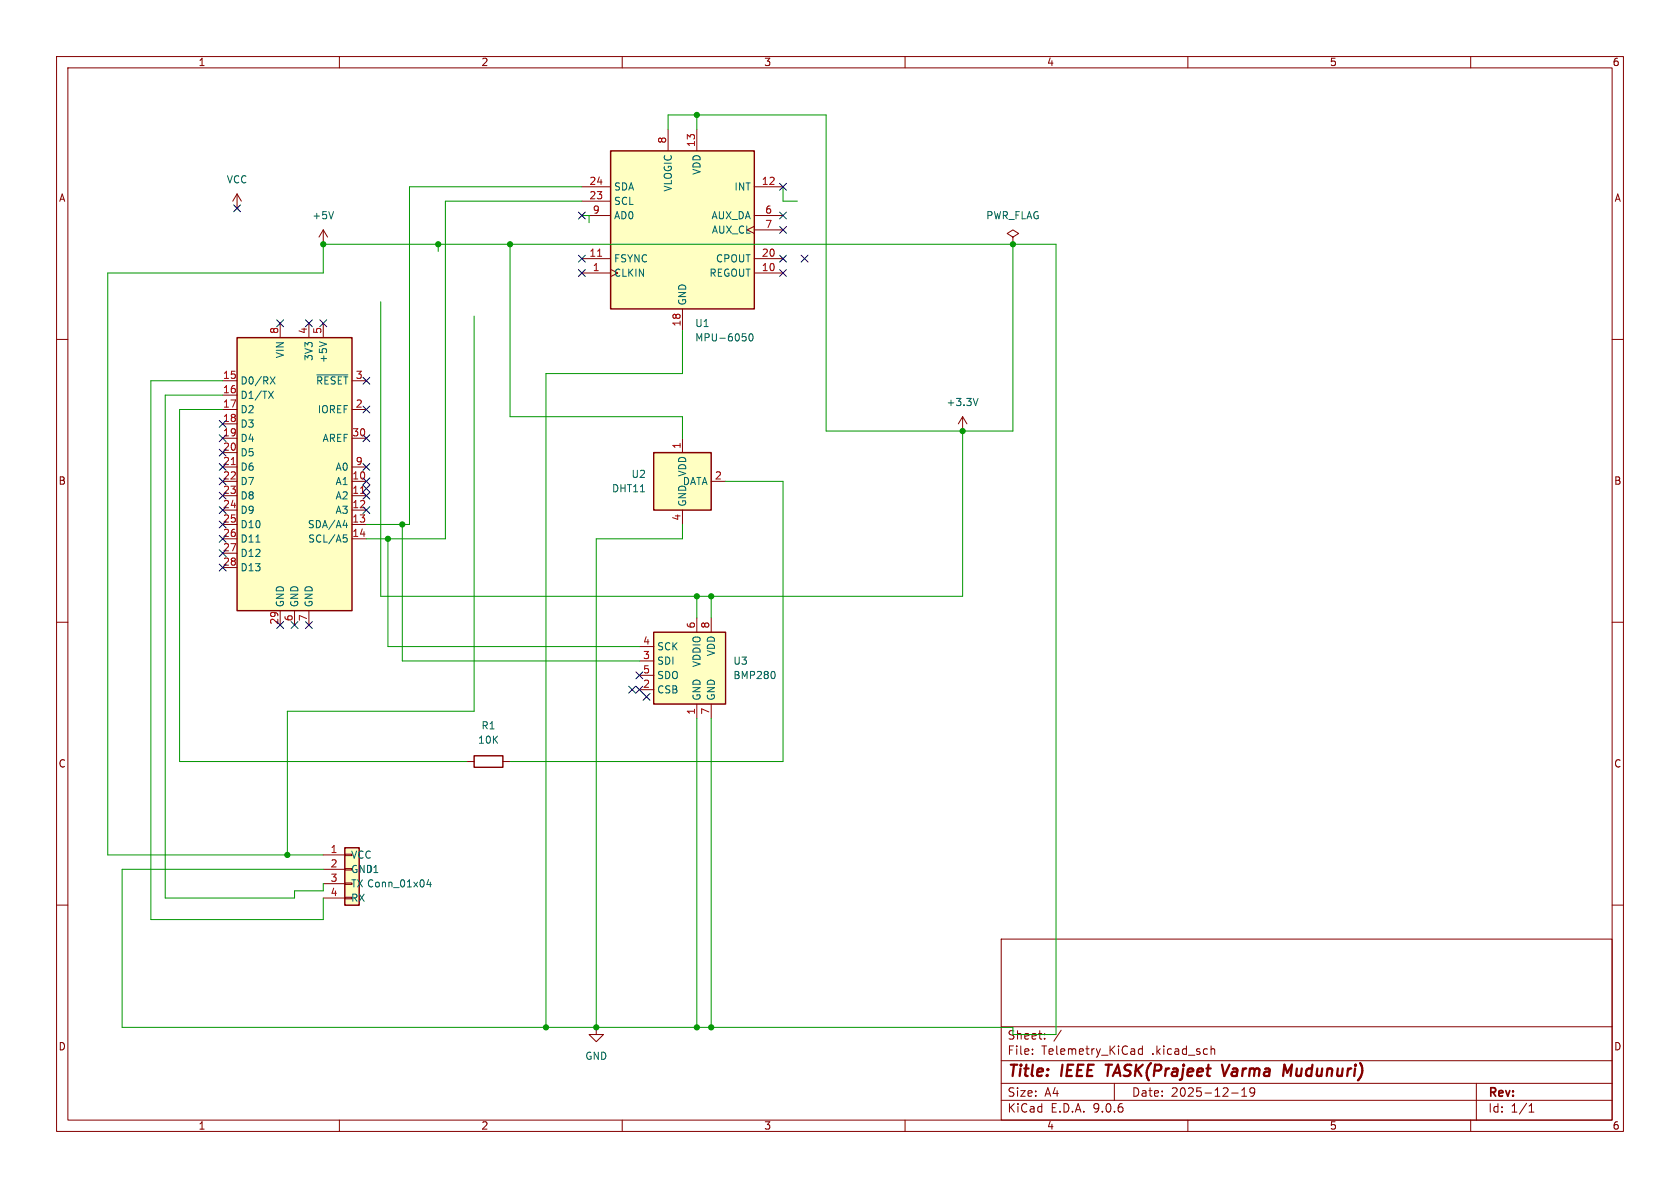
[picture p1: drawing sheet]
<svg xmlns="http://www.w3.org/2000/svg" width="297mm" height="210mm" viewBox="0 0 297 210" stroke-linecap="round" stroke-linejoin="round" font-family="sans-serif">
<g fill="none" stroke="#840000" stroke-width=".18">
<path d="M10 10h277v190h-277zM12 12h273v186h-273zM60 10v2M110 10v2M160 10v2M210 10v2M260 10v2M10 60h2M285 60h2M10 110h2M285 110h2M10 160h2"/>
<path d="M177 166h108v32h-108zM285 160h2M60 198v2M110 198v2M160 198v2M177 194.5h108M177 191.5h108M177 187.5h108M177 181.5h108M182.5 186.3v.1M182.5 185.5v.1M184.7 183.6v.1"/>
<path d="M184.7 182.8v.1M187.6 182.1l-1.3 2M197 191.5v3M202 184.9v1.5M202 185.5l-.5-.1-.3 .3v.4l.2 .2h.6M210 198v2M214.1 185.5l.2-.1 .4 .1v.9M217.7 193.2h1.2M219.5 193.8h.9M219.5 192.7l.5-.4v1.5M221.8 192.9l-.3 .3h-.3l-.2-.3 .1-.5 .4-.1 .2 .1a.99 .99 0 0 1-.3 1.4h-.3M260 198v2"/>
<path d="M261 191.5v6.5M270.3 196.6h.9M270.3 195.5l.4-.4v1.5"/>
</g>
<path d="M195.5 188.2h1.1M196 188.2l-.2 2M216 188.2l.4 2 1-2M227.1 188.2l.5 1.4 .8-1.4-.2 2" fill="none" stroke="#840000" stroke-width=".4"/>
<path d="M61 149.9h2.5v10.1h-2.5z" fill="#ffffc2"/>
<path d="M61 149.9h2.5v10.1h-2.5z" fill="none" stroke="#840000" stroke-width=".25"/>
<path d="M57.1 151.1h3.9M57.1 153.7h3.9M57.1 156.2h3.9M57.1 158.8h3.9M61 151h1.2v.3h-1.2zM61 153.5h1.2v.3h-1.2zM61 156.1h1.2v.2h-1.2zM61 158.6h1.2v.3h-1.2z" fill="none" stroke="#840000" stroke-width=".18"/>
<path d="M75.8 155.5l-.3 .9h.8M76.1 155.9v.9" fill="none" stroke="#006464" stroke-width=".18"/>
<path d="M115.6 111.8h12.7v12.7h-12.7z" fill="#ffffc2"/>
<path d="M115.6 111.8h12.7v12.7h-12.7z" fill="none" stroke="#840000" stroke-width=".25"/>
<g fill="none" stroke="#840000" stroke-width=".18">
<path d="M41.9 36.8h.1M41.9 34.3l-.8 1.3M41.9 34.3l.8 1.3M41.9 34.3v2.5M57.1 43.2h.1M57.1 40.6l-.7 1.3M57.1 40.6l.8 1.3M57.1 40.6v2.6M170.2 76.2h.1M170.2 73.7l-.8 1.2M170.2 73.7l.7 1.2M170.2 73.7v2.5"/>
<path d="M113 114.3h2.6M113 116.8h2.6M113 119.4h2.6M123.2 109.2v2.6M125.7 109.2v2.6M113 121.9h2.6M123.2 124.5v2.5M125.7 124.5v2.5"/>
</g>
<path d="M59 37.4l-.5 1.3M172.9 70.4l-.4 1.3M136.8 118.7l.2 .5-.2 .7" fill="none" stroke="#006464" stroke-width=".18"/>
<path d="M115.6 80h10.1v10.2h-10.1z" fill="#ffffc2"/>
<path d="M115.6 80h10.1v10.2h-10.1z" fill="none" stroke="#840000" stroke-width=".25"/>
<path d="M120.6 77.5v2.5M120.6 90.2v2.5M125.7 85.1h2.6" fill="none" stroke="#840000" stroke-width=".18"/>
<path d="M107.9 26.7h25.4v27.9h-25.4z" fill="#ffffc2"/>
<path d="M107.9 26.7h25.4v27.9h-25.4z" fill="none" stroke="#840000" stroke-width=".25"/>
<g fill="none" stroke="#840000" stroke-width=".18">
<path d="M102.9 33h5M102.9 35.6h5M102.9 38.1h5M118.1 22.9v3.8M123.2 22.9v3.8M133.3 33h5.1M133.3 38.1h5.1M102.9 45.7h5M102.9 48.3h5M120.6 54.6v3.8M133.3 40l-1.2 .6 1.2 .7M133.3 45.7h5.1"/>
<path d="M133.3 48.3h5.1M133.3 40.6h5.1M179.1 41.9l1-.6-1-.7-1 .7 1 .6v1.3M179.1 43.2h.1"/>
</g>
<path d="M105.7 45.3h.7" fill="none" stroke="#a90000" stroke-width=".18"/>
<path d="M131.3 59h.6M131.8 59.5l.1 .2-.1 .5M132.6 59.1l.1-.1a.68 .68 0 0 1 .4 .6 .68 .68 0 0 1-.4 .7 .84 .84 0 0 1-.1-1.2z" fill="none" stroke="#006464" stroke-width=".18"/>
<path d="M41.9 59.7h20.3v48.3h-20.3z" fill="#ffffc2"/>
<path d="M41.9 59.7h20.3v48.3h-20.3zM83.8 133.6h5.1v2h-5.1z" fill="none" stroke="#840000" stroke-width=".25"/>
<g fill="none" stroke="#840000" stroke-width=".18">
<path d="M49.5 57.2v2.5M54.6 57.2v2.5M57.1 57.2v2.5M39.4 67.3h2.5M39.4 69.9h2.5M39.4 72.4h2.5M39.4 74.9h2.5M39.4 77.5h2.5M62.2 67.3h2.6M62.2 72.4h2.6M62.2 77.5h2.6M39.4 80h2.5"/>
<path d="M39.4 82.6h2.5M39.4 85.1h2.5M39.4 87.6h2.5M39.4 90.2h2.5M39.4 92.7h2.5M39.4 95.3h2.5M39.4 97.8h2.5M62.2 82.6h2.6M62.2 85.1h2.6M62.2 87.6h2.6M62.2 90.2h2.6M62.2 92.7h2.6"/>
<path d="M62.2 95.3h2.6M39.4 100.3h2.5M49.5 108v2.5M52.1 108v2.5M54.6 108v2.5M82.5 134.6h1.3M88.9 134.6h1.3M105.4 181.6v1.3h1.3l-1.3 1.3-1.3-1.3h1.3M105.4 181.6h.1"/>
</g>
<path d="M47.5 69.2l.8 1.2M47.8 66.6l.8 1.3M48.3 69.2l-.8 1.2M48.6 66.6l-.8 1.3M56 66.3h5.5M56.5 60.4l1.2 .4M45.2 95.8h.8M60.7 92.9h.7M60.7 94.6h.6M60.8 95h.3l.3 .3-.1 .5h-.5M61.3 92.4v.9" fill="none" stroke="#006464" stroke-width=".18"/>
<path d="M40.9 82.1h.7M63.7 87.2h.8" fill="none" stroke="#a90000" stroke-width=".18"/>
<g fill="none" stroke="#009600" stroke-width=".18">
<path d="M102.9 33h-30.5v59.7h-7.6M102.9 35.6h-24.2v59.7h-13.9M102.9 38.1h1.2v1.3M118.1 22.9v-2.6h27.9v55.9h33.1v-33M123.2 20.3v2.6M138.4 33v2.6h2.6M67.3 53.3v52.1h102.9v-29.2M77.5 43.2v1.3M83.8 55.9v69.8h-33v25.4M90.2 43.2v30.5h30.4v3.8M120.6 58.4v7.6h-24.1v115.6M39.4 69.9h-10.2v88.9h22.9v-1.3h5v-1.3"/>
<path d="M39.4 67.3h-12.7v95.3h30.4v-3.8M39.4 72.4h-7.7v62.2h50.8M68.6 95.3v19h44.4M71.1 92.7v24.1h41.9M120.6 92.7v2.6h-15.2v86.3M128.3 85.1h10.1v49.5h-48.2M123.2 105.4v3.8M125.7 105.4v3.8M123.2 127v54.6M125.7 127v54.6M57.1 151.1h-38.1v-102.8h38.1v-5.1h129.6v139.7h-7.6v-1.3h-157.5v-27.9h35.5"/>
</g>
<g fill="none" stroke="#000084" stroke-width=".18">
<path d="M41.3 36.2l1.2 1.2M42.5 36.2l-1.2 1.2M102.3 37.5l1.2 1.2M103.5 37.5l-1.2 1.2M137.8 32.4l1.2 1.2M137.8 37.5l1.2 1.2M139 32.4l-1.2 1.2M139 37.5l-1.2 1.2M48.9 56.5l1.2 1.3M50.1 56.5l-1.2 1.3M54 56.5l1.2 1.3M55.2 56.5l-1.2 1.3"/>
<path d="M56.5 56.5l1.3 1.3M57.8 56.5l-1.3 1.3M102.3 45.1l1.2 1.2M102.3 47.7l1.2 1.2M103.5 47.7l-1.2 1.2M103.5 45.1l-1.2 1.2M137.8 40l1.2 1.2M137.8 47.7l1.2 1.2M137.8 45.1l1.2 1.2M139 40l-1.2 1.2M139 47.7l-1.2 1.2M139 45.1l-1.2 1.2"/>
<path d="M141.6 45.1l1.2 1.2M142.8 45.1l-1.2 1.2M38.8 74.3l1.2 1.2M38.8 79.4l1.2 1.2M38.8 76.9l1.2 1.2M40 74.3l-1.2 1.2M40 79.4l-1.2 1.2M40 76.9l-1.2 1.2M64.2 66.7l1.2 1.2M64.2 71.8l1.2 1.2M64.2 76.9l1.2 1.2M65.4 66.7l-1.2 1.2"/>
<path d="M65.4 71.8l-1.2 1.2M65.4 76.9l-1.2 1.2M38.8 81.9l1.2 1.3M38.8 84.5l1.2 1.2M38.8 87l1.2 1.2M38.8 92.1l1.2 1.2M38.8 97.2l1.2 1.2M38.8 99.7l1.2 1.2M38.8 94.6l1.2 1.3M38.8 89.6l1.2 1.2M40 81.9l-1.2 1.3M40 84.5l-1.2 1.2"/>
<path d="M40 87l-1.2 1.2M40 92.1l-1.2 1.2M40 97.2l-1.2 1.2M40 99.7l-1.2 1.2M40 94.6l-1.2 1.3M40 89.6l-1.2 1.2M64.2 84.5l1.2 1.2M64.2 87l1.2 1.2M64.2 89.6l1.2 1.2M64.2 85.8l1.2 1.2M64.2 81.9l1.2 1.3M65.4 84.5l-1.2 1.2"/>
<path d="M65.4 87l-1.2 1.2M65.4 89.6l-1.2 1.2M65.4 85.8l-1.2 1.2M65.4 81.9l-1.2 1.3M48.9 109.9l1.2 1.2M50.1 109.9l-1.2 1.2M51.5 109.9l1.2 1.2M52.7 109.9l-1.2 1.2M54 109.9l1.2 1.2M55.2 109.9l-1.2 1.2M112.4 118.8l1.2 1.2M113.6 118.8l-1.2 1.2"/>
<path d="M111.2 121.3l1.2 1.2M112.4 121.3l-1.2 1.2M112.4 121.3l1.2 1.2M113.6 121.3l-1.2 1.2M113.7 122.6l1.2 1.2M114.9 122.6l-1.2 1.2"/>
</g>
<g fill="#009600" stroke="#009600" stroke-width=".18">
<circle cx="125.7" cy="181.6" r=".46"/>
<circle cx="96.5" cy="181.6" r=".46"/>
<circle cx="50.8" cy="151.1" r=".46"/>
<circle cx="105.4" cy="181.6" r=".46"/>
<circle cx="123.2" cy="181.6" r=".46"/>
<circle cx="170.2" cy="76.2" r=".46"/>
<circle cx="179.1" cy="43.2" r=".46"/>
<circle cx="125.7" cy="105.4" r=".46"/>
<circle cx="123.2" cy="20.3" r=".46"/>
<circle cx="77.5" cy="43.2" r=".46"/>
<circle cx="57.1" cy="43.2" r=".46"/>
<circle cx="71.1" cy="92.7" r=".46"/>
<circle cx="68.6" cy="95.3" r=".46"/>
<circle cx="90.2" cy="43.2" r=".46"/>
<circle cx="123.2" cy="105.4" r=".46"/>
</g>
<g font-size="2.8" fill="#840000">
<text x="178" y="190.9">Title:</text>
<text x="187.7" y="190.9">IEEE</text>
<text x="196.4" y="190.9">TASK(Prajeet</text>
<text x="217.7" y="190.9">Varma</text>
<text x="229.3" y="190.9">Mudunuri)</text>
</g>
<g font-size="2.1" fill="#840000">
<text x="178" y="184">Sheet:</text>
<text x="178" y="186.7">File:</text>
<text x="184.1" y="186.7">Telemetry_KiCad</text>
<text x="203.7" y="186.7">.kicad_sch</text>
<text x="178" y="196.9">KiCad</text>
<text x="178" y="194.1">Size:</text>
<text x="184.7" y="194.1">A4</text>
<text x="185.7" y="196.9">E.D.A.</text>
<text x="193.3" y="196.9">9.0.6</text>
<text x="200" y="194.1">Date:</text>
<text x="207" y="194.1">2025-12-19</text>
<text x="263" y="194.3">Rev:</text>
<text x="263" y="196.9">Id:</text>
<text x="267.1" y="196.9">1/1</text>
</g>
<g font-size="1.8" fill="#840000">
<text x="35" y="11.9">1</text>
<text x="85" y="11.9">2</text>
<text x="135" y="11.9">3</text>
<text x="185" y="11.9">4</text>
<text x="235" y="11.9">5</text>
<text x="285" y="11.9">6</text>
<text x="10.3" y="35.9">A</text>
<text x="285.3" y="35.9">A</text>
<text x="10.3" y="85.9">B</text>
<text x="285.3" y="85.9">B</text>
<text x="10.3" y="135.9">C</text>
<text x="285.3" y="135.9">C</text>
<text x="10.3" y="185.9">D</text>
<text x="285.3" y="185.9">D</text>
<text x="35" y="199.9">1</text>
<text x="85" y="199.9">2</text>
<text x="135" y="199.9">3</text>
<text x="185" y="199.9">4</text>
<text x="235" y="199.9">5</text>
<text x="285" y="199.9">6</text>
</g>
<g font-size="1.8" fill="#a90000">
<text x="117.9" y="25.5" transform="rotate(-90 117.9 25.5)">8</text>
<text x="122.9" y="26.1" transform="rotate(-90 122.9 26.1)">13</text>
<text x="104.1" y="32.8">24</text>
<text x="104.1" y="35.3">23</text>
<text x="134.6" y="32.8">12</text>
<text x="104.7" y="37.8">9</text>
<text x="135.2" y="37.8">6</text>
<text x="135.2" y="40.4">7</text>
<text x="104.1" y="45.5">11</text>
<text x="134.6" y="45.5">20</text>
<text x="104.7" y="48">1</text>
<text x="134.6" y="48">10</text>
<text x="49.3" y="59.1" transform="rotate(-90 49.3 59.1)">8</text>
<text x="54.4" y="59.1" transform="rotate(-90 54.4 59.1)">4</text>
<text x="56.9" y="59.1" transform="rotate(-90 56.9 59.1)">5</text>
<text x="120.4" y="57.8" transform="rotate(-90 120.4 57.8)">18</text>
<text x="39.3" y="67.1">15</text>
<text x="39.3" y="69.6">16</text>
<text x="62.8" y="67.1">3</text>
<text x="39.3" y="72.1">17</text>
<text x="39.3" y="74.7">18</text>
<text x="39.3" y="77.2">19</text>
<text x="62.2" y="77.2">30</text>
<text x="62.8" y="72.1">2</text>
<text x="39.3" y="79.8">20</text>
<text x="39.3" y="82.3">21</text>
<text x="62.8" y="82.3">9</text>
<text x="120.4" y="79.4" transform="rotate(-90 120.4 79.4)">1</text>
<text x="39.3" y="84.8">22</text>
<text x="39.3" y="87.4">23</text>
<text x="39.3" y="89.9">24</text>
<text x="62.2" y="84.8">10</text>
<text x="62.2" y="87.4">11</text>
<text x="62.2" y="89.9">12</text>
<text x="126.3" y="84.8">2</text>
<text x="39.3" y="92.5">25</text>
<text x="39.3" y="95">26</text>
<text x="62.2" y="92.5">13</text>
<text x="62.2" y="95">14</text>
<text x="120.4" y="92.1" transform="rotate(-90 120.4 92.1)">4</text>
<text x="39.3" y="97.5">27</text>
<text x="39.3" y="100.1">28</text>
<text x="49.3" y="110.5" transform="rotate(-90 49.3 110.5)">29</text>
<text x="51.8" y="109.9" transform="rotate(-90 51.8 109.9)">6</text>
<text x="54.4" y="109.9" transform="rotate(-90 54.4 109.9)">7</text>
<text x="122.9" y="111.2" transform="rotate(-90 122.9 111.2)">6</text>
<text x="125.5" y="111.2" transform="rotate(-90 125.5 111.2)">8</text>
<text x="113.6" y="114">4</text>
<text x="113.6" y="116.6">3</text>
<text x="113.6" y="119.1">5</text>
<text x="113.6" y="121.7">2</text>
<text x="122.9" y="126.4" transform="rotate(-90 122.9 126.4)">1</text>
<text x="125.5" y="126.4" transform="rotate(-90 125.5 126.4)">7</text>
<text x="58.3" y="150.9">1</text>
<text x="58.3" y="153.4">2</text>
<text x="58.3" y="156">3</text>
<text x="58.3" y="158.5">4</text>
</g>
<g font-size="1.8" fill="#006464">
<text x="40" y="32.6">VCC</text>
<text x="108.5" y="33.9">SDA</text>
<text x="119" y="34" transform="rotate(-90 119 34)">VLOGIC</text>
<text x="124.1" y="31" transform="rotate(-90 124.1 31)">VDD</text>
<text x="129.7" y="33.9">INT</text>
<text x="55.1" y="39">+5V</text>
<text x="108.5" y="36.4">SCL</text>
<text x="108.5" y="39">AD0</text>
<text x="125.7" y="39">AUX_DA</text>
<text x="125.7" y="41.5">AUX_CL</text>
<text x="174.3" y="39">PWR_FLAG</text>
<text x="108.5" y="46.6">FSYNC</text>
<text x="126.5" y="46.6">CPOUT</text>
<text x="108.5" y="49.1">CLKIN</text>
<text x="125.3" y="49.1">REGOUT</text>
<text x="121.5" y="54.1" transform="rotate(-90 121.5 54.1)">GND</text>
<text x="122.8" y="58">U1</text>
<text x="50.4" y="63.4" transform="rotate(-90 50.4 63.4)">VIN</text>
<text x="55.5" y="63.9" transform="rotate(-90 55.5 63.9)">3V3</text>
<text x="58" y="64.3" transform="rotate(-90 58 64.3)">+5V</text>
<text x="122.8" y="60.6">MPU-6050</text>
<text x="42.4" y="68.2">D0/RX</text>
<text x="42.4" y="70.7">D1/TX</text>
<text x="55.8" y="68.2">~{RESET}</text>
<text x="167.2" y="72">+3.3V</text>
<text x="42.4" y="73.3">D2</text>
<text x="42.4" y="75.8">D3</text>
<text x="56.1" y="73.3">IOREF</text>
<text x="42.4" y="78.3">D4</text>
<text x="42.4" y="80.9">D5</text>
<text x="42.4" y="83.4">D6</text>
<text x="56.9" y="78.3">AREF</text>
<text x="59.2" y="83.4">A0</text>
<text x="42.4" y="86">D7</text>
<text x="42.4" y="88.5">D8</text>
<text x="59.2" y="86">A1</text>
<text x="59.2" y="88.5">A2</text>
<text x="108.1" y="87.2">DHT11</text>
<text x="111.5" y="84.7">U2</text>
<text x="120.6" y="86">DATA</text>
<text x="121.5" y="89.7" transform="rotate(-90 121.5 89.7)">GND</text>
<text x="121.5" y="84.3" transform="rotate(-90 121.5 84.3)">VDD</text>
<text x="42.4" y="91">D9</text>
<text x="42.4" y="93.6">D10</text>
<text x="54.3" y="93.6">SDA/A4</text>
<text x="59.2" y="91">A3</text>
<text x="42.4" y="96.1">D11</text>
<text x="42.4" y="98.7">D12</text>
<text x="42.4" y="101.2">D13</text>
<text x="54.4" y="96.1">SCL/A5</text>
<text x="50.4" y="107.4" transform="rotate(-90 50.4 107.4)">GND</text>
<text x="52.9" y="107.4" transform="rotate(-90 52.9 107.4)">GND</text>
<text x="55.5" y="107.4" transform="rotate(-90 55.5 107.4)">GND</text>
<text x="116.1" y="115.2">SCK</text>
<text x="116.1" y="117.7">SDI</text>
<text x="124.1" y="118" transform="rotate(-90 124.1 118)">VDDIO</text>
<text x="126.6" y="116.1" transform="rotate(-90 126.6 116.1)">VDD</text>
<text x="129.5" y="117.7">U3</text>
<text x="116.1" y="120.2">SDO</text>
<text x="116.1" y="122.8">CSB</text>
<text x="124.1" y="124" transform="rotate(-90 124.1 124)">GND</text>
<text x="126.6" y="124" transform="rotate(-90 126.6 124)">GND</text>
<text x="129.5" y="120.2">BMP280</text>
<text x="84.4" y="131.7">10K</text>
<text x="85" y="129.1">R1</text>
<text x="62" y="152">VCC</text>
<text x="62" y="154.5">GND</text>
<text x="64.8" y="154.5">J1</text>
<text x="62" y="157.1">TX Conn_01x04</text>
<text x="62" y="159.6">RX</text>
<text x="103.4" y="187.6">GND</text>
</g>
</svg>
